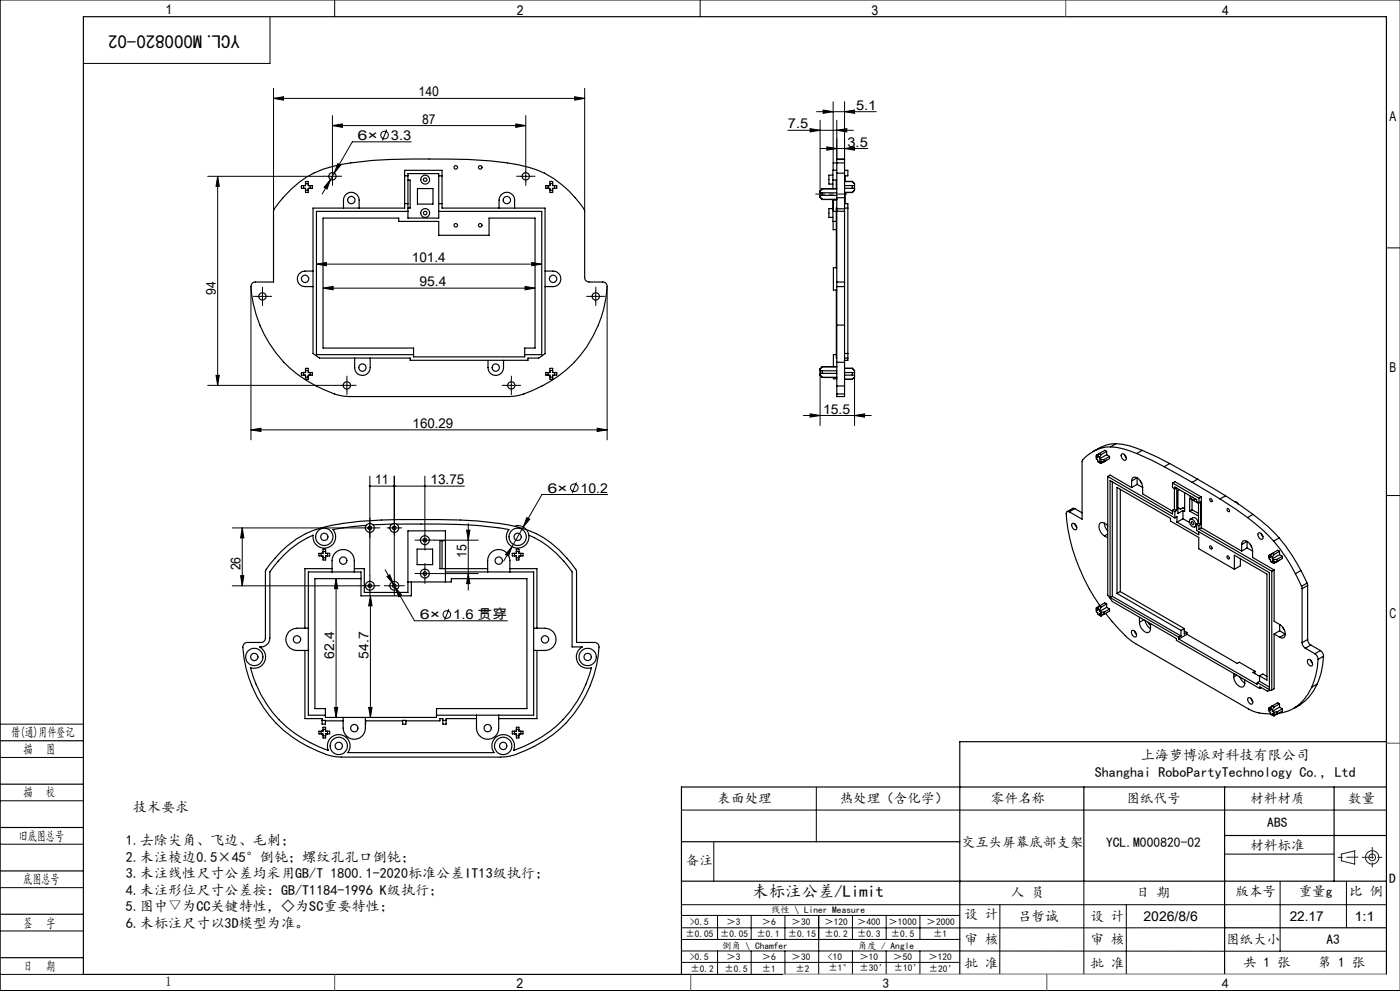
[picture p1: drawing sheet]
<svg xmlns="http://www.w3.org/2000/svg" width="420mm" height="297mm" viewBox="0 0 420 297" stroke-linecap="round" stroke-linejoin="round" font-family="sans-serif">
<g fill="none" stroke="#000" stroke-width=".3">
<path d="M100.4 0v5M210 0v5M420 0h-419.9v297h419.9M81 5v14h-56M82.1 29.5l3-.5v1zM82.1 26.5v36.8M82.1 29.5h93.3M99.7 37.6l3-.5v1.1zM99.7 34.6v15.5M99.7 37.6h58M116 38.8l-1.3 3.3M154.7 37.1l3 .5-3 .6z"/>
<path d="M157.7 34.6v15.5M172.4 29l3 .5-3 .5zM175.4 26.5v36.8M236.4 39h19.6M243 38.6l3 .4-3 .5zM245 33.5h17.9M246 36.1v21.1M246.9 33l3 .5-3 .5zM249.9 30.5v18.3M251 39l3-.4v.9zM251 36.1v11.6M253.4 33.5l3-.5v1z"/>
<path d="M253.4 30.5v17.2M62.3 52.8h34.6M65.3 52.8v62.7M65.3 52.8l.5 3h-1zM98.1 52.8h3.3M99.2 53.8l-1.1 2.9-.9-.6zM99.2 53.8l-2.5 4.3M99.7 51.2v3.3M100.3 51.9l-1.1 1.9M101.4 49l.8 .5-1.9 2.4zM123.4 42.5h-17.7l-5.4 9.4M156.1 52.8h3.3"/>
<path d="M157.7 51.2v3.3M246 44.5h14.4M248 44l3 .5-3 .5zM253.4 44.5l3-.5v1zM94.9 79.2l3-.5v1zM94.9 79.2h67.6M159.5 78.7l3 .5-3 .5zM415.9 74.3h4.1M75.3 85.9v45.9M77 88.8h3.4M78.7 87.2v3.3M96.9 86.4l3-.6v1.1z"/>
<path d="M96.9 86.4h63.6M157.5 85.8l3 .6-3 .5zM177.1 88.8h3.3M178.7 87.2v3.3M182.1 85.9v45.9M62.3 115.5h39M64.8 112.5h1l-.5 3zM102.4 115.5h3.3M104.1 113.8v3.4M151.7 115.5h3.3M153.4 113.8v3.4M246 112.5v15"/>
<path d="M256.4 113v14.5M75.3 128.8l3-.5v1zM75.3 128.8h106.8M179.1 128.3l3 .5-3 .5zM241 124.5h20.4M243 124l3 .5-3 .5zM256.4 124.5l3-.5v1zM69.7 158.2h38.2M72.7 158.2v17.4M72.7 158.2l.5 3h-1zM109.3 158.2h3.3M110.9 142.7v29.8"/>
<path d="M110.9 145.7h28.4M116.6 158.2h3.3M118.3 142.7v29.8M127.5 142.7v16.2M140 158.9h1l-.5 3zM140.5 156.9v20M154.6 157.5a3.4 3.4 0 0 1 4 2.9M158 155.1l.9 .5-1.9 2.3zM172.9 144.6l-1.3 3.2M182.3 148.2h-19.7l-9 15.6M415.9 148.5h4.1M69.7 175.6h38.2"/>
<path d="M72.2 172.5h1l-.5 3.1zM100.8 173.4v41.6M100.8 173.4l.5 3h-1zM109.3 175.6h3.3M110.9 173.9v3.3M111.1 178.6v36.4M111.1 178.6l.5 3h-1zM115.5 170.8l2.5 4.3M116.1 172.8l.8-.5 1.1 2.8zM116.6 175.6h3.3M118 175.1l.6 .9M118.3 173.9v3.3"/>
<path d="M118.6 176l1.9 2.4-.9 .5zM118.6 176l5.8 10.1h27.8M125.8 161.9h3.3M125.8 171.9h3.3M127.5 160.2v3.3M127.5 170.2v3.4M130.5 161.9h13M130.5 171.9h13M140.5 171.9l.5 3h-1zM153.6 163.8l-1.1 2.9-.8-.5zM153.6 163.8l-2.5 4.4M134.7 182.5l-1.3 3.3"/>
<path d="M0 217h25M100.3 212h1l-.5 3zM110.6 212h1l-.5 3zM0 227h25M0 240h25M244.9 236v16.3M0 253h25M204.4 242.8h211.5M214.1 252.4v11.8M367.4 256h32.8M0 266h25M0 279h25"/>
<path d="M204.4 271.1h211.5M204.4 278.1h163M204.4 274.4h83.5M215.3 274.4v7.1M225.4 274.4v7.1M235.5 274.4v7.1M245.6 274.4v17.6M255.7 274.4v7.1M265.9 274.4v7.1M276 274.4v7.1M300 271.1l-.1 21M325.2 264.1v27.9"/>
<path d="M337.9 271.1v20.9M384 264.2v20.9M403.9 264.1v14M0 292h25M204.4 285l211.5 .1M204.4 288.4h83.5M204.5 281.5h83.5M215.3 285v7M225.4 285v7M235.5 285v7M255.7 285v7M265.9 285v7"/>
<path d="M276 285v7M287.9 292h128"/>
<circle cx="115.4" cy="40.5" r="1.15"/>
<circle cx="172.3" cy="146.2" r="1.14"/>
<circle cx="134" cy="184.2" r="1.15"/>
</g>
<g fill="none" stroke="#191924" stroke-width=".3">
<path d="M402.4 256l4-1v4l-4-1z"/>
<circle cx="411.7" cy="257" r="1"/>
<circle cx="411.7" cy="257" r="2"/>
</g>
<g fill="none" stroke="#000" stroke-width=".3" stroke-dasharray="30.5 1.3 1.3 1.3">
<path d="M98.1 52.8h-1.1M99.7 51.2v-1.1M99.7 54.5v1.1M101.4 52.8h1.1M156.1 52.8h-1.1M157.7 51.2v-1.1M157.7 54.5v1.1M159.4 52.8h1.1M77.1 88.8h-1.1M78.7 87.2v-1.1M78.7 90.5v1.1M80.4 88.8h1.1"/>
<path d="M177.1 88.8h-1.1M178.7 87.2v-1.1M178.7 90.5v1.1M180.4 88.8h1.1M102.4 115.5h-1.1M104.1 113.8v-1.1M104.1 117.2v1.1M105.7 115.5h1.1M151.7 115.5h-1.1M153.4 113.8v-1.1M153.4 117.2v1.1M155.1 115.5h1.1"/>
<path d="M109.3 158.2h-1.3M111 156.5v-1.3M111 159.9v1.3M112.6 158.2h1.4M116.6 158.2h-.5M118.3 156.5v-.5M118.3 159.9v.5M120 158.2h.5M109.3 175.5h-1.3M111 173.9v-1.4M111 177.2v1.3M112.6 175.5h1.4"/>
<path d="M116.6 175.5h-1.3M118.3 173.9v-1.4M118.3 177.2v1.3M120 175.5h1.3M125.8 161.9h-1.3M125.8 171.9h-1.3M127.5 160.2v-1.3M127.5 163.5v1.4M127.5 170.2v-1.3M127.5 173.5v1.4M129.1 161.9h1.4M129.1 171.9h1.4"/>
</g>
<path d="M254 58.2h-9.3" fill="none" stroke="#000" stroke-width=".3" stroke-dasharray="30.5 1.3 1.3 1.3" stroke-dashoffset="27.7"/>
<g fill="none" stroke="#000" stroke-width=".35">
<path d="M25 5h390.9v287h-390.9zM87.2 56.8a27.5 27.5 0 0 1 15.4-7.6 128.1 128.1 0 0 1 26.1-1.5 143.4 143.4 0 0 1 26.8 1.7 29.9 29.9 0 0 1 19.9 13.7v20.1a1.39 1.39 0 0 0 1.3 1.3h4.1a1.27 1.27 0 0 1 1.3 1.4 35.8 35.8 0 0 1-27.8 32.8h-51.2a35.6 35.6 0 0 1-27.7-33.3l.4-.7 .5-.2h5.8v-21.5l1.6-2.3zM90.5 55.6h1.2v-1.2h.7l.1 1.2h1.2v.7l-1.2 .1v1.2l-.7 .1-.1-1.3h-1.2zM91.2 55.6v.8M91.7 55.1h.8M91.7 56.9h.8M93 55.6v.8M121.4 52.7h1M122.4 54h.6v8.4h-.6M122.4 52h9.2v13.4h-9.2zM125.2 56.5h4.7v4.7h-4.7zM131.6 52.7h1"/>
<path d="M163.8 55.6h1.2v-1.2h.7l.1 1.2h1.2v.7l-1.2 .1v1.2l-.7 .1-.1-1.3h-1.2zM164.5 55.6v.8M165 56.9h.8M165 55.1h.8M166.3 55.6v.8M246 57.8v.8M246 59.1l.7 .7M246 58.6h5M246 57.8h5M246 57.3v.5M246 58.6v.5M246.7 57.8v.8"/>
<path d="M246.7 56.5v.1M246.7 56.5l-.7 .8M246.7 59.8h4.3M246.7 56.5h4.3M246.7 56.6l-.7 .7M246.7 59.8h.1M249.9 52.5h-1.2v2.7h1.2M249.9 59.8v6.6h1M249.9 54h1.1M250 59.8v3.6h.9M250 60h1M250.9 55.2h.1"/>
<path d="M250.9 54v2.5M251 59.3v3.3M251 51.9v7.4M251 47.8v4.1M251 51h-1.1v5.5M251 47.8h2.4M251 59.3h2.4M251 51.9h2.4M253.4 59.3v3.3M253.4 51.9v7.4M253.4 48.8v3.1M253.4 47.8v1"/>
<path d="M253.4 48.8h-3.5v2.2M253.4 56.4h3M253.4 55.6h3M253.4 51h1v1.7h-.9v1.7M253.4 54.4h2.3M253.4 57.6h2.3M253.5 57.7v3.3h.9v44.9M255.7 55.6v.8M255.7 54.4h.1M255.7 57.7h.1M255.7 54.4l.7 .7M256.4 55.6v.8"/>
<path d="M256.4 56.9l-.7 .8M256.4 55.1v.5M256.4 56.4v.5M256.4 56.9l-.7 .7M93.9 62.4h27.5v-11.4h11.2v11.4h30.9v43.6l-1.9 1.3h-3.2v.7h-35.4v-.7h-27.2l-1.9-1.4zM96.9 65.4h22.7v1h12v4.1h15.1v-5.1h13.8v38.9h-3.1v2.7h-33.3v-2.7h-27.2zM103 62.4a4.4 4.4 0 0 1 .6-4 2.34 2.34 0 0 1 2.6-.6 2.34 2.34 0 0 1 1.5 2.2v2.4M121.4 61h1M122.4 63.4h-27.5v42.9h29.2M131.6 63.4h30.9v42.9h-5.1M131.6 61h1M149.7 62.4a4.4 4.4 0 0 1 .6-4 2.32 2.32 0 0 1 2.6-.6 2.32 2.32 0 0 1 1.5 2.2v2.4"/>
<path d="M249.9 62.5h-1.2v2.7h1.2M249.9 62.4h.1M249.9 66.4v2.4h1M251 62.6v.7M251 62.4l-.1 17.9M251 63.3h2.4M251 63.3v21.2M251 62.6h2.4M253.4 62.6v.7M253.4 62.4h1M253.4 63.3v21.2M93.9 81.2a4.4 4.4 0 0 0-3.9 .6 2.32 2.32 0 0 0-.6 2.6 2.32 2.32 0 0 0 2.1 1.5h2.4"/>
<path d="M163.5 81.2a4.4 4.4 0 0 1 4 .6 2.32 2.32 0 0 1 .6 2.6 2.32 2.32 0 0 1-2.2 1.5h-2.4M250.9 86.9l.1 20.4M251 84.5v1.4M251 85.9v11.5M251 97.4v11.2M251 80.3h-1v6.6h1M251 84.5h2.4M251 85.9h2.4M251 97.4h2.4M253.4 84.5v1.4M253.4 85.9v11.5M253.4 97.4v11.2"/>
<path d="M91.2 111.7v.7M91.7 113h.8M91.7 111.1h.8M91.7 110.4h.8v1.3h1.2v.7h-1.2v1.3h-.8v-1.3l-1.3-.1 .1-.6h1.2zM93 111.7v.7M106.4 107.3v2.9a2.33 2.33 0 0 0 2.3 2.3 2.33 2.33 0 0 0 2.4-2.3v-2.9M146.4 108a4.5 4.5 0 0 0 .6 3.7 2.34 2.34 0 0 0 2.5 .7 2.34 2.34 0 0 0 1.6-2.2v-2.2M163.8 111.7h1.2v-1.3h.7l.1 1.3h1.2v.6l-1.2 .1v1.3h-.8v-1.3h-1.2zM164.5 111.7v.7M165 111.1h.8M165 113h.8M166.3 111.7v.7"/>
<path d="M246 111.1v.8M246 112.5h.1M246 112.5l.7 .6M246 111.9h5M246 111.1h5M246 110.6v.5M246 111.9v.5M246.7 111.1v.8M246.7 109.9h.1M246.7 109.9l-.7 .7M246.7 113.1h.1M246.7 113.1h4.3"/>
<path d="M246.7 109.9h4.3M250 113.1v.4h1M250.9 106.3h-.9v3.6M251 108.6v7.1M251 115.7v2.4M251 118.1v.7h2.4v-.7M251 108.6h2.4M251 115.7h2.4M251 118.1h2.4M253.4 108.6v7.1M253.4 115.7v2.4M253.4 112.4h3"/>
<path d="M253.4 111.7h3M253.4 107.3h1M253.4 113.7h2.3M253.4 110.4h2.3M253.4 105.9h1M254.4 105.9v1.4M254.4 107.3v.7h-1M255.7 111.7v.7M255.7 113.7h.1M255.7 110.4l.7 .7M255.7 110.4h.1M256.4 111.7v.7"/>
<path d="M256.4 113l-.7 .7M256.4 111.1v.6M256.4 112.4v.6M328.9 137v.6l.4 .2 .1 .5 .5 .3M328.9 136.4v.9M328.9 136.4v.6M329.3 136.8l.6 .3M329.3 136.8v.4l-.4-.2M329.6 138.5l.7 .4M329.8 135.9l.5 .3M329.8 135.9l-.5 .9M329.8 135.9l-.9 .5"/>
<path d="M329.9 137.5l.3 .2M329.9 137.1v.4M329.9 138.6l.4 .3M330.2 137.7v.7M330.2 137.7l1 .1M330.2 138.4l-.3-.2v.4M330.3 136.2l-.4 .9M331.2 137.8v.6h-1M332 135.3l-.6-.3-1.6 .9M332 135.3v1M332 136.3l.8 .5M332 136.3l-2.1 1.2"/>
<path d="M332 135.3l-1.7 .9M332.8 136.8v.6l-2.5 1.5M332.8 136.8l-1.6 1M333.2 133.9a10.5 10.5 0 0 0-8.5 4.2l-.1 17.5-3.8-2.2M333.2 133.9a23.3 23.3 0 0 1 7.8 2M334.8 133a22.8 22.8 0 0 1 7.9 2M334.8 133a11.9 11.9 0 0 0-6.9 2.4M334.8 133l-1.6 .9M336.5 136.1a1.14 1.14 0 0 1 1.2 .6 1.14 1.14 0 0 1-.2 1.3 1.36 1.36 0 0 1-1-1.9zM337.3 136.2l.6 1M341 135.9l8.2 4M342.7 135l8.2 3.9"/>
<path d="M342.7 135l-1.7 .9M349.2 139.9l8.4 4.7M350.9 138.9l8.4 4.7M350.9 138.9l-1.7 1M117.6 157.1l-5.7 .2M119 157.1h7.3a126.9 126.9 0 0 1 26.4 1.6 3.4 3.4 0 0 0 1.7 5.4 3.4 3.4 0 0 0 4.2-3.7 29.2 29.2 0 0 1 13 11v22.5h3.1a3.4 3.4 0 0 0-1.5 4.4 3.4 3.4 0 0 0 4.2 1.8 35.1 35.1 0 0 1-23.3 24.8 3.4 3.4 0 0 0-3.5-4.7 3.4 3.4 0 0 0-2.4 5.4h-43.8a3.4 3.4 0 0 0-2.4-5.4 3.4 3.4 0 0 0-3.5 4.7 35.1 35.1 0 0 1-23.4-24.8 3.4 3.4 0 0 0 4.3-1.8 3.4 3.4 0 0 0-1.5-4.4 2.75 2.75 0 0 0 3.1-2.7v-19.8a29.8 29.8 0 0 1 12.9-11 3.4 3.4 0 0 0 4.3 3.7 3.4 3.4 0 0 0 1.7-5.4l10-1.3M320.8 153.4a.58 .58 0 0 0-.7 0 .58 .58 0 0 0-.2 .6 55.3 55.3 0 0 0 10.1 27.5M321.7 156.9a1.24 1.24 0 0 1 1.2 1.8 1.21 1.21 0 0 1-1.2-.5 1.21 1.21 0 0 1 0-1.3zM322.4 152.4l-.5-.1-1.8 1M322.4 152.4l-1.6 1M322.4 152.4l2.2 1.3M322.5 157l.5 1"/>
<path d="M331.3 156.8a1.04 1.04 0 0 0-1.2 0 1.04 1.04 0 0 0-.4 1.2l.5 1.5 1.1 1.1M331.3 156.8l.3 1.3 .7 1M331.3 156.8l1 .6M332.2 157.3l.1 .6M332.3 142.8v35.6l.6 .8 .8 1.1 19.2 11.1v.5l25 14.4M332.3 142.8l.7-.4 6.5 3.7M332.3 142.8l19.5 11.2v-1.1M333.7 144.4v34.3M336.1 146.6v30.7M339.5 144.1a1.05 1.05 0 0 1 .6-1.1 1.05 1.05 0 0 1 1.2 .3l1.1 1.3a5.8 5.8 0 0 1 .4 3.4l9 5.2M339.5 144.1v2M339.5 144.1l1.6-.9v2"/>
<path d="M341.1 145.2l1.7 .9M341.1 145.2l-1.6 .9M342.1 144.1l.4 .7M351.8 144.7l.7-.3 7.9 4.5M351.8 144.7v1.4l.7 .4M351.8 152.9l.7 .4M351.8 144.7l7.9 4.6M352.3 152.6l.7 .4M352.3 146.4v6.2M352.3 152.6l-.5 .3M352.5 146.5v-.5l6.5 3.8v.5l.7 .4M352.5 153.3v1.9"/>
<path d="M352.5 155.2l-19.5-11.2v35.1M352.5 155.2l.6-.3v1.6M352.9 146.3l-.4 .2M353 153l-.5 .3M353 146.3v6.7M353.1 156.5l6.5 3.8v-.9M353.4 152.1l.8 .5 .7-.4 .5 .3M353.8 146.8l-.4 .2v6.9l1.5-.9M354.9 153v2.5M354.9 155.5l2 1.1M354.9 155.5l-1.8 1M355.4 147.7v5.6l-.5-.3"/>
<path d="M356.9 148.6a1.13 1.13 0 0 0 1.7 .9M356.9 153.2l2.7 1.5M357 155.7a1.43 1.43 0 0 1 1.4 .7 1.43 1.43 0 0 1-.1 1.6 1.65 1.65 0 0 1-1.3-2.3zM357.1 155.6l.8-.5a1.53 1.53 0 0 1 1.6 1.7M357.5 156.3a.54 .54 0 0 1 .5 .3 .54 .54 0 0 1-.1 .7l-.4-.4zM357.6 152.8l-.7 .4M357.6 152.8l2 1.1M357.6 149.8v3M357.6 144.6l8.4 4.9M357.8 149h.1M358.7 149.6l-.3 .2M358.8 157.7l.2 .1"/>
<path d="M359 157.6l-.6 .3M359 157.1v1.9l21.8 12.6v35.1l-3.6-2.1M359 157.1l.7 .4M359.3 143.6l8.4 5M359.3 143.6l-1.7 1M359.6 156.8l.7 .4M359.6 150.6v6.2M359.6 150.9l-2.7-1.5v3.8M359.6 156.8l-.6 .3M359.7 158.6l21.8 12.6M359.7 149.3v1.4M359.7 157.5v1.1"/>
<path d="M359.7 150.7l.6-.3v6.8M360.3 157.2l-.6 .3M360.4 158.2l12.1 7M360.4 148.9v9.3M360.4 158.2l-.7 .4M360.4 148.9l-.7 .4M363 149.4a.48 .48 0 0 1 .6 .3 .48 .48 0 0 1-.3 .7l-.4-.5zM366 149.5l8.3 5.6M367.7 148.6l8.2 5.6M367.7 148.6l-1.7 .9M368.2 152.4a.54 .54 0 0 1 .6 .4 .54 .54 0 0 1-.2 .6l-.4-.4zM370.3 150.3l.6 .1 .6 .7"/>
<path d="M374.3 155.1a47.1 47.1 0 0 1 7.8 7.1M375.9 154.2a45.7 45.7 0 0 1 7.9 7M375.9 154.2l-1.6 .9M377.5 159.7a1.24 1.24 0 0 1 1.2 1.9 1.24 1.24 0 0 1-1.2-1.9zM378.3 159.9l.6 1M84.3 165.3a28.9 28.9 0 0 1 18.5-8.4 181.4 181.4 0 0 1 28.8-1.2 108.5 108.5 0 0 1 23.3 2.1 28.5 28.5 0 0 1 18.1 13.5v21.2h5.4a1.33 1.33 0 0 1 1.3 1.5 35.8 35.8 0 0 1-27.8 32.8h-51.2a35.5 35.5 0 0 1-27.7-33.4l.4-.6 .5-.2 4.4-.1a1.33 1.33 0 0 0 1.3-1.3v-19.9l1.4-2.2zM95.7 165.8h1.2v-1.2h.7l.1 1.2h1.2v.8h-1.2v1.2h-.8v-1.2h-1.2zM96.4 165.8v.8M96.9 167.1h.8M96.9 165.3h.8M98.2 165.8v.8M99.6 171.4a6.9 6.9 0 0 1 .7-5.4 3.3 3.3 0 0 1 3.7-1.2 3.3 3.3 0 0 1 2.3 3.2v3.4"/>
<path d="M99.6 170.4h-8.1v17.9M106.3 170.4h3v7.1h13.1v-18.4h11.2v15.3M108.3 173.4h-13.8v39h3.1v2.6h33.4v-2.6h27.1v-39h-22.7v1h-13M123.4 174.4v4.2h-15.1v-7.2h-15.8v42.9h5.1M125.1 164.6h4.7v4.6h-4.7zM132.6 162v8.4M133.6 162h-1.6v8.4h14.3M133.6 171.4h26.5v42.9h-29.1M146.3 171.4a6.9 6.9 0 0 1 .6-5.4 3.3 3.3 0 0 1 3.8-1.2 3.3 3.3 0 0 1 2.3 3.2v3.4M153 170.4h8.1v17.9M153.7 165.8h1.2v-1.2h.7l.1 1.2h1.2v.8h-1.2v1.2h-.8v-1.2h-1.2zM154.4 165.8v.8"/>
<path d="M154.9 167.1h.8M154.9 165.3h.8M156.2 165.8v.8M331.3 160.6l1 .6M332.3 160.1l-1 .5M333 179.1l20.6 11.9M333.7 178.7l20.6 11.9M333.7 178.7l-.7 .4M335.1 177.9l19.2 11M336.1 177.3l-1 .6M336.1 177.3l19.2 11.1M363 163.6a.48 .48 0 0 1 .6 .3 .48 .48 0 0 1-.3 .6l-.4-.5z"/>
<path d="M368.2 166.6a.46 .46 0 0 1 .6 .3 .46 .46 0 0 1-.4 .6l-.3-.5zM370.3 170.6l-10.7-6.1v-3.4l-8.4-4.9v-.8l-16.1-9.3v31.8M370.3 170.6v-4.2l9.8 5.6v31.8l-2.2-1.2M372.1 167.5v2.1l-1.8 1M372.5 163.2a1.15 1.15 0 0 1 .9-1.2 1.15 1.15 0 0 1 1.3 .7l.7 .9a5.1 5.1 0 0 1 .4 3.5l6.4 3.7M372.5 163.2v2M372.5 163.2l1.6-1v2M374.1 164.2l1.7 1M374.1 164.2l-1.6 1M375.1 163.1l.4 .8M380.8 166.4l-.1 .8M380.8 166.4v.5"/>
<path d="M380.8 166.9v.6l.3 .3v.4l.6 .3M381.1 166.7l.6 .3M381.1 166.7v.4l-.3-.2M381.4 168.4l.8 .4M381.5 171.2v35.6M381.6 165.9l.6 .3M381.6 165.9l-.5 .8M381.6 165.9l-.8 .5M381.7 167.5l.4 .2M381.7 167v.5M381.7 168.5l.5 .3M382.1 162.2a49.4 49.4 0 0 1 6.5 9.7"/>
<path d="M382.1 167.7v.6M382.1 167.7h.9M382.1 168.3l-.4-.2v.4M382.2 166.2l-.5 .8M382.2 170.8v15.4a5.3 5.3 0 0 1 3.1 2.6l.2 .5a1.16 1.16 0 0 1-.1 1.5 1.16 1.16 0 0 1-1.5 .2M382.2 170.8l-.7 .4M383 167.7v.6h-.9M383.8 161.2a54 54 0 0 1 6.5 9.8M383.8 161.2l-1.7 1M383.9 165.2l-.6-.3-1.7 1M383.9 166.2l.8 .5M383.9 165.2v1"/>
<path d="M383.9 166.2l-2.2 1.3M383.9 165.2l-1.7 1M384.7 166.7v.7l-2.5 1.4M384.7 166.7l-1.7 1M388.6 171.9l1.9 3.8M390.3 171l1.8 3.8M390.3 171l-1.7 .9M390.5 175.7l.1 .7M390.6 176.4v16.2M392.1 174.8l.2 .7M392.1 174.8l-1.6 .9M392.3 175.5l-1.7 .9"/>
<path d="M392.3 175.5v16.2M91.5 194.9v20.5h5.1v1.6h1v-1.1h-1M92.5 188.3h-3.4a3.3 3.3 0 0 0-3.4 3.3 3.3 3.3 0 0 0 3.4 3.3h3.4M160.1 188.3a7.1 7.1 0 0 1 5.4 .6 3.3 3.3 0 0 1 1.1 3.8 3.3 3.3 0 0 1-3.1 2.2h-3.4M161.1 194.9v20.5h-11.5M328.9 182.7v.7l.4 .2 .1 .4 .5 .3M328.9 182.1v.9M328.9 182.1v.6M329.3 182.5l.6 .3M329.3 182.5v.4l-.4-.2M329.6 184.2l.7 .4M329.8 181.6l.5 .4"/>
<path d="M329.8 181.6l-.5 .9M329.8 181.6l-.9 .5M329.9 182.8v.4M329.9 183.2l.3 .2M329.9 184.3l.4 .3M330.2 183.4v.7M330.2 184.1l-.3-.2v.4M330.2 183.4l1 .1M330.2 184.1h1M330.3 182l-.4 .8M331.2 183.5v.6M331.2 184.1l-.9 .5"/>
<path d="M331.7 183.8a34.1 34.1 0 0 0 8.2 8.6l35.5 20.5a11.8 11.8 0 0 0 5.8 1.1M332 181l-.6-.3-1.6 .9M332 181v1M332 182l.8 .5M332 181l-1.7 1M332 182l-2.1 1.2M332.8 182.5v.7l-1.6 .9M332.8 182.5l-1.6 1M339.6 189a1.16 1.16 0 0 1 1.1 .6 1.16 1.16 0 0 1-.1 1.3 1.38 1.38 0 0 1-1-1.9zM340.4 189.2l.6 .9M341.8 186.5a3.1 3.1 0 0 0 2.6 3.1 1.11 1.11 0 0 0 .8-1.2M341.8 185v1.5"/>
<path d="M343.1 185.7l-1.3 .8M343.5 185.9l.7 1.6 1 .9M344.5 186.5l.7 .9M345.2 186.9v1.5M353.6 191v.5M353.6 191.5l23.6 13.6v-.5M354.3 188.9v1.7M354.3 190.6l-.7 .4M355.3 188.4l-1 .5M355.3 188.4v1.6l.8-.5M355.3 189.1l.8 .4M356.1 190.1l-2.5 1.4"/>
<path d="M356.1 190.1l15.1 8.7 .6-.3 4.7 2.7M356.1 189.5v.6M382.2 190v16.4l-.7 .4M382.2 190l1.7 1M383.9 187.1v2M383.9 189.1l-1.7 .9M383.9 189.1l1.7 .9-1.7 1M384.9 188.1l.4 .7M390.6 192.6a2.1 2.1 0 0 0 1 1.7M391.6 194.3l2.9 1.6M392.3 191.7a2.1 2.1 0 0 0 .9 1.6M392.3 191.7l-1.7 .9"/>
<path d="M392.4 197.7a1.16 1.16 0 0 1 1.2 .6 1.16 1.16 0 0 1-.2 1.3 1.38 1.38 0 0 1-1-1.9zM393.2 197.9l.5 .9M393.2 193.3l-1.6 1M393.2 193.3l2.9 1.7M394.5 195.9l.8 1 .1 .7M395.4 197.6a23.6 23.6 0 0 1-1.9 8.3M396.1 195a2.08 2.08 0 0 1 1 1.7M396.1 195l-1.6 .9M397.1 196.7a22.7 22.7 0 0 1-1.9 8.3M397.1 196.7l-1.7 .9M95.7 219.1h1.2v-1.1l.7-.1 .1 1.2h1.2v.9h-1.2v1.2h-.8v-1.2h-1.2zM96.4 219.1v.9"/>
<path d="M96.9 218.7h.8M97.6 216h5.3M98.2 219.1v.9M102.9 215a6.9 6.9 0 0 0 .7 5.2 3.3 3.3 0 0 0 3.7 1.2 3.3 3.3 0 0 0 2.3-3.2v-3.2M109.6 215.9v1.1M109.7 216h11.1M120.8 215.9h1v1.1h-1zM132.9 215.9h.9M142.9 214.3v3.9a3.3 3.3 0 0 0 3.4 3.4 3.3 3.3 0 0 0 3.3-3.4v-3.9M142.9 215.4h-9.1v1.6h-.9v-1.6h-.9v.6h-10.2M153.7 219.1h1.2v-1.1l.7-.1 .1 1.2h1.2v.9h-1.2v1.2h-.8v-1.2h-1.2zM154.4 219.1v.9"/>
<path d="M154.9 218.7h.8M156.2 219.1v.9M370.1 202.8a3.1 3.1 0 0 0 2.6 3.1 1.04 1.04 0 0 0 .7-1.2M370.1 201.9v.9M371 202.3l-.9 .5M372 202.9l.5 1 .9 .8M373.4 203.8v.9M374.5 209.1a1.16 1.16 0 0 1 1.1 .7 1.16 1.16 0 0 1-.1 1.3 1.38 1.38 0 0 1-1-2zM375.2 209.3l.6 1M376.5 201.2l-.6 .3 2 1.2M376.5 201.2v.7M377.9 204.2l2.9 1.7"/>
<path d="M377.9 202.6v1.6M377.9 204.2l-.7 .4M377.9 202.6l.9-.6 1.3 .7M377.9 206.3v-.5l2.3 1.3 1.3-.3M378.4 206.1l-.5 .2M380.8 212.1l-.1 .8M380.8 212.1v.6M380.8 212.7v.5l.3 .3v.4l.6 .3M381.1 212.4l.6 .4M381.1 212.4v.5l-.3-.2M381.4 214.2l.8 .4M381.6 211.6l.6 .3"/>
<path d="M381.6 211.6l-.5 .8M381.6 211.6l-.8 .5M381.7 212.8v.4M381.7 213.2l.4 .2M381.7 214.2l.5 .4M382.1 213.4v.6M382.1 214l-.4-.2v.4M382.1 213.4h.9M382.1 214l.9 .1M382.2 211.9l-.5 .9M383 213.4v.7M383 214.1l-.8 .5"/>
<path d="M383.9 211l-.6-.4-1.7 1M383.9 211v.9M383.9 211.9l.8 .5M383.9 211l-1.7 .9M383.9 211.9l-2.2 1.3M384.7 212.4v.7l-1.7 1M384.7 212.4l-1.7 1M390.1 211.2l-2 1.1M390.1 211.2l-.4 .1M393.5 205.9a12.5 12.5 0 0 1-10 7.9M395.2 205a14.4 14.4 0 0 1-5.1 6.2M395.2 205l-1.7 .9"/>
<path d="M0 222h25M0 235h25M96.9 220.4h.8M154.9 220.4h.8M325.2 235.9v28.2M367.4 235.9v56.1M400.2 235.9v28.3M415.9 235.9h-211.5v56.1M415.9 222.3h-128v69.7M0 248h25M204.4 252.3h83.5M367.4 250.4h48.5"/>
<path d="M0 261h25M0 274h25M204.4 264.1h211.5M367.4 278.1h48.5M0 287h25"/>
<circle cx="99.7" cy="52.8" r="1.09"/>
<circle cx="105.4" cy="60" r="1.1"/>
<circle cx="127.6" cy="53.8" r="1.34"/>
<circle cx="127.6" cy="53.8" r=".53"/>
<circle cx="136.7" cy="50.2" r=".54"/>
<circle cx="144.1" cy="50.2" r=".54"/>
<circle cx="152.1" cy="60" r="1.1"/>
<circle cx="157.7" cy="52.8" r="1.1"/>
<circle cx="127.6" cy="63.8" r="1.33"/>
<circle cx="127.6" cy="63.8" r=".54"/>
<circle cx="136.7" cy="67.5" r=".53"/>
<circle cx="144.1" cy="67.5" r=".53"/>
<circle cx="78.7" cy="88.8" r="1.1"/>
<circle cx="91.5" cy="83.6" r="1.1"/>
<circle cx="165.9" cy="83.6" r="1.1"/>
<circle cx="178.7" cy="88.8" r="1.1"/>
<circle cx="104.1" cy="115.5" r="1.09"/>
<circle cx="108.7" cy="110.2" r="1.1"/>
<circle cx="148.7" cy="110.2" r="1.09"/>
<circle cx="153.4" cy="115.5" r="1.1"/>
<circle cx="110.9" cy="158.2" r="1.34"/>
<circle cx="111" cy="158.2" r=".54"/>
<circle cx="118.3" cy="158.2" r="1.34"/>
<circle cx="118.3" cy="158.2" r=".54"/>
<circle cx="97.3" cy="160.9" r="1.1"/>
<circle cx="97.3" cy="160.9" r="2.6"/>
<circle cx="103" cy="168" r="1.1"/>
<circle cx="110.9" cy="175.6" r="1.33"/>
<circle cx="110.9" cy="175.6" r=".53"/>
<circle cx="118.3" cy="175.6" r="1.33"/>
<circle cx="118.3" cy="175.6" r=".53"/>
<circle cx="127.4" cy="161.9" r=".54"/>
<circle cx="127.4" cy="171.9" r=".54"/>
<circle cx="127.5" cy="171.9" r="1.34"/>
<circle cx="127.5" cy="161.9" r="1.33"/>
<circle cx="149.6" cy="168" r="1.1"/>
<circle cx="155.3" cy="160.9" r="1.1"/>
<circle cx="155.3" cy="160.9" r="2.6"/>
<circle cx="76.3" cy="196.9" r="2.59"/>
<circle cx="76.3" cy="196.9" r="1.1"/>
<circle cx="89.1" cy="191.6" r="1.1"/>
<circle cx="163.5" cy="191.6" r="1.1"/>
<circle cx="176.3" cy="196.9" r="1.09"/>
<circle cx="176.3" cy="196.9" r="2.6"/>
<circle cx="106.3" cy="218.2" r="1.1"/>
<circle cx="146.3" cy="218.2" r="1.1"/>
<circle cx="101.6" cy="223.6" r="1.1"/>
<circle cx="101.6" cy="223.6" r="2.6"/>
<circle cx="150.9" cy="223.6" r="2.6"/>
<circle cx="151" cy="223.6" r="1.09"/>
</g>
<path d="M407.4 256.9l-5.9 .1M408.7 256.9h6M411.7 253.9v6" fill="none" stroke="#191924" stroke-width=".3" stroke-dasharray="6.3 1.3 1.3 1.3" stroke-dashoffset="3"/>
<path d="M235 292h180.9" fill="none" stroke="#c0c0c0" stroke-width=".3"/>
<path d="M319.7 0v5M415.9 222.7h4.1M100.4 292v5M207.2 292v5M314 292v5" fill="none" stroke="#00f" stroke-width=".3"/>
<path d="M406.4 255h.1" fill="none" stroke="#0ff" stroke-width=".3"/>
<g fill="#000">
<path d="M82.1 29.5l3-.5v1zM172.4 29l3 .5-3 .5zM96.9 86.4l3-.6v1.1zM157.5 85.8l3 .6-3 .5zM94.9 79.2l3-.5v1zM159.5 78.7l3 .5-3 .5zM99.2 53.8l-2 2.3 .9 .6zM101.4 49l-1.1 2.9 1.9-2.4zM153.6 163.8l-1.9 2.4 .8 .5zM158 155.1l-1 2.8 1.9-2.3zM116.1 172.8l1.9 2.3-1.1-2.8zM118.6 176l1 2.9 .9-.5z"/>
<path d="M154.7 37.1l3 .5-3 .6zM99.7 37.6l3-.5v1.1zM118.1 145.4a.34 .34 0 0 0 .1 .6 .34 .34 0 0 0 .4-.3h-.3h.3l-.2-.3zM110.8 145.4l-.2 .3h.3h-.3a.34 .34 0 0 0 .4 .3 .34 .34 0 0 0 .3-.5 .34 .34 0 0 0-.5-.1zM127.2 145.5v.5l.5-.1 .1-.2h-.3h.3l-.2-.3zM118.1 145.4l-.1 .3h.3h-.3a.34 .34 0 0 0 .4 .3 .34 .34 0 0 0 .2-.5 .34 .34 0 0 0-.5-.1z"/>
<path d="M243 38.6l3 .4-3 .5zM251 39l3-.4v.9z"/>
<path d="M246.9 33l3 .5-3 .5zM253.4 33.5l3-.5v1z"/>
<path d="M65.3 52.8l.5 3h-1zM64.8 112.5h1l-.5 3zM100.8 173.4l.5 3h-1zM100.3 212h1l-.5 3zM111.1 178.6l.5 3h-1zM110.6 212h1l-.5 3zM72.7 158.2l.5 3h-1zM72.2 172.5h1l-.5 3.1zM140 158.9h1l-.5 3zM140.5 171.9l.5 3h-1z"/>
<path d="M253.4 44.5l3-.5v1zM248 44l3 .5-3 .5z"/>
<path d="M75.3 128.8l3-.5v1zM179.1 128.3l3 .5-3 .5z"/>
<path d="M243 124l3 .5-3 .5zM256.4 124.5l3-.5v1z"/>
</g>
<text font-size="5.6" x="71.9" y="10.6" transform="rotate(-180 71.9 10.6)">YCL.M000820-02</text>
<text font-size="4.9" x="225.7" y="269">未标注公差/Limit</text>
<g font-size="4.2">
<text x="342.2" y="227.9">上海萝博派对科技有限公司</text>
<text x="328.5" y="232.8">Shanghai RoboPartyTechnology Co., Ltd</text>
<text x="39.9" y="243.5">技术要求</text>
<text x="37.8" y="253.4">1.去除尖角、飞边、毛刺；</text>
<text x="37.8" y="258.3">2.未注棱边0.5×45°倒钝；螺纹孔孔口倒钝；</text>
<text x="37.8" y="263.2">3.未注线性尺寸公差均采用GB/T 1800.1-2020标准公差IT13级执行；</text>
<text x="37.8" y="268.2">4.未注形位尺寸公差按：GB/T1184-1996 K级执行；</text>
<text x="37.8" y="273.1">5.图中▽为CC关键特性，◇为SC重要特性；</text>
<text x="37.8" y="278">6.未标注尺寸以3D模型为准。</text>
</g>
<g font-size="4.1">
<text x="49.6" y="4.3">1</text>
<text x="155.1" y="4.6">2</text>
<text x="261.4" y="4.6">3</text>
<text x="366.6" y="4.6">4</text>
<text x="125.6" y="28.9">140</text>
<text x="256.8" y="32.9">5.1</text>
<text x="107.3" y="41.9">6×</text>
<text x="117.3" y="41.9">3.3</text>
<text x="126.6" y="37.1">87</text>
<text x="236.4" y="38.5">7.5</text>
<text x="416.9" y="36.3">A</text>
<text x="254.2" y="43.9">3.5</text>
<text x="123.6" y="78.6">101.4</text>
<text x="64.7" y="88.4" transform="rotate(-90 64.7 88.4)">94</text>
<text x="125.8" y="85.8">95.4</text>
<text x="416.9" y="111.3">B</text>
<text x="246.9" y="123.9">15.5</text>
<text x="123.8" y="128.2">160.29</text>
<text x="112.5" y="145.1">11</text>
<text x="129.2" y="145.1">13.75</text>
<text x="164.2" y="147.6">6×</text>
<text x="174.2" y="147.6">10.2</text>
<text x="139.9" y="167.1" transform="rotate(-90 139.9 167.1)">15</text>
<text x="72.1" y="171" transform="rotate(-90 72.1 171)">26</text>
<text x="126" y="185.6">6×</text>
<text x="135.9" y="185.6">1.6 贯穿</text>
<text x="416.9" y="185.3">C</text>
<text x="100.3" y="197.4" transform="rotate(-90 100.3 197.4)">62.4</text>
<text x="110.6" y="197.4" transform="rotate(-90 110.6 197.4)">54.7</text>
<text x="3.3" y="220.9">借(通)用件登记</text>
<text x="7.1" y="226">描</text>
<text x="13.9" y="226">图</text>
<text x="7" y="238.9">描</text>
<text x="13.8" y="238.9">校</text>
<text x="215.3" y="240.8">表面处理</text>
<text x="251.9" y="240.8">热处理（含化学）</text>
<text x="297.3" y="240.8">零件名称</text>
<text x="337.9" y="240.8">图纸代号</text>
<text x="375.1" y="240.8">材料材质</text>
<text x="404.4" y="240.8">数量</text>
<text x="380.2" y="247.7">ABS</text>
<text x="5.6" y="252">旧底图总号</text>
<text x="288.4" y="253.7">交互头屏幕底部支架</text>
<text x="331.8" y="253.7">YCL.M000820-02</text>
<text x="375.1" y="254.9">材料标准</text>
<text x="205.7" y="259.3">备注</text>
<text x="7" y="265">底图总号</text>
<text x="303.3" y="269">人 员</text>
<text x="340.8" y="269">日 期</text>
<text x="370.6" y="268.7">版本号</text>
<text x="389.6" y="268.7">重量g</text>
<text x="404.8" y="268.7">比 例</text>
<text x="416.7" y="264.6">D</text>
<text x="289.3" y="275.5">设 计</text>
<text x="7" y="278">签</text>
<text x="13.8" y="278">字</text>
<text x="305.4" y="276">吕哲诚</text>
<text x="327.2" y="276">设 计</text>
<text x="343.1" y="276">2026/8/6</text>
<text x="386.9" y="276">22.17</text>
<text x="406.3" y="276">1:1</text>
<text x="289.3" y="283">审 核</text>
<text x="327.2" y="282.9">审 核</text>
<text x="367.8" y="282.9">图纸大小</text>
<text x="397.9" y="283">A3</text>
<text x="7" y="291">日</text>
<text x="13.8" y="291">期</text>
<text x="289.3" y="290.1">批 准</text>
<text x="327.2" y="290">批 准</text>
<text x="373" y="289.8">共 1 张</text>
<text x="395.4" y="289.8">第 1 张</text>
<text x="49.6" y="295.6">1</text>
<text x="154.9" y="296">2</text>
<text x="264.7" y="296">3</text>
<text x="366.6" y="296">4</text>
</g>
<g font-size="2.8">
<text x="231.3" y="273.6">线性 \ Liner Measure</text>
<text x="205.6" y="280.8">±0.05</text>
<text x="207" y="277.2">&gt;0.5</text>
<text x="216" y="280.8">±0.05</text>
<text x="217.9" y="277.2">＞3</text>
<text x="227" y="280.8">±0.1</text>
<text x="228.5" y="277.2">＞6</text>
<text x="236.3" y="280.8">±0.15</text>
<text x="237.5" y="277.2">＞30</text>
<text x="247.4" y="277.2">＞120</text>
<text x="247.4" y="280.8">±0.2</text>
<text x="257.1" y="277.2">＞400</text>
<text x="257.1" y="280.8">±0.3</text>
<text x="266.6" y="277.2">＞1000</text>
<text x="267.3" y="280.8">±0.5</text>
<text x="278" y="277.2">＞2000</text>
<text x="279.9" y="280.8">±1</text>
<text x="207" y="287.8">&gt;0.5</text>
<text x="216.6" y="284.3">倒角 \ Chamfer</text>
<text x="217.9" y="287.8">＞3</text>
<text x="228.5" y="287.8">＞6</text>
<text x="237.5" y="287.8">＞30</text>
<text x="248.4" y="287.8">&lt;10</text>
<text x="257.3" y="284.3">角度 / Angle</text>
<text x="257.8" y="287.8">＞10</text>
<text x="268" y="287.8">＞50</text>
<text x="278.5" y="287.8">＞120</text>
<text x="207.1" y="291.3">±0.2</text>
<text x="217.3" y="291.3">±0.5</text>
<text x="228.5" y="291.3">±1</text>
<text x="238.7" y="291.3">±2</text>
<text x="248.6" y="291.1">±1°</text>
<text x="257.8" y="291.1">±30’</text>
<text x="268.1" y="291.1">±10’</text>
<text x="278.6" y="291.2">±20’</text>
</g>
</svg>
